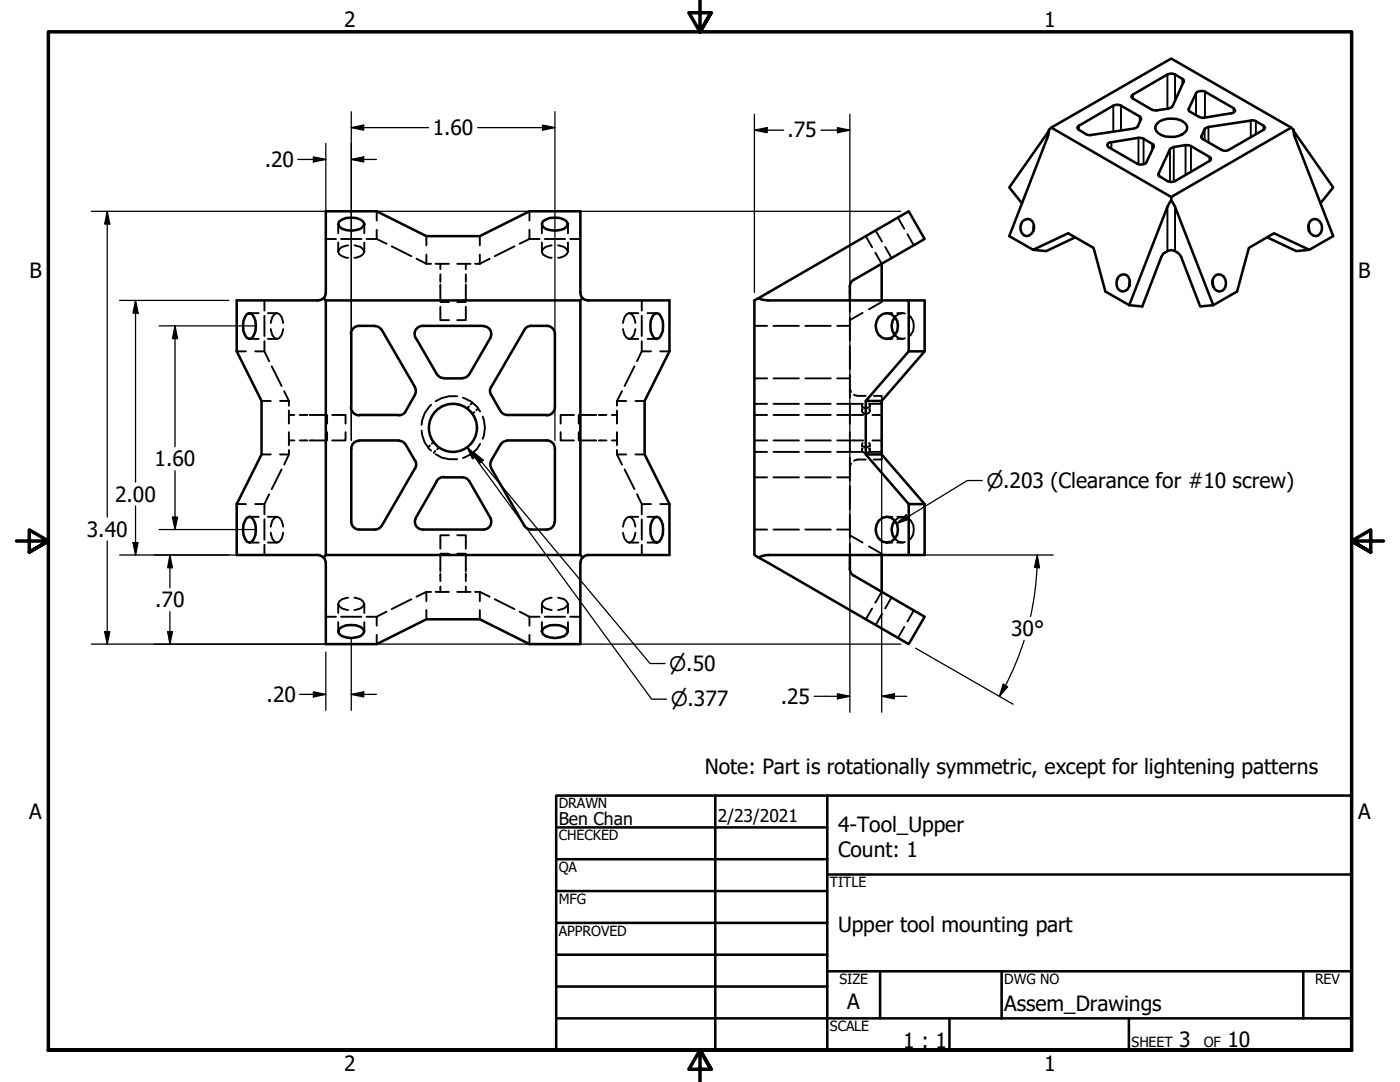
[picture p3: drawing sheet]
<svg xmlns="http://www.w3.org/2000/svg" width="279mm" height="216mm" viewBox="0 0 279 216" stroke-linecap="round" stroke-linejoin="round" font-family="sans-serif">
<!-- layer: Hidden (ANSI) -->
<g fill="none" stroke="#000" stroke-width=".38">
<path d="M52.8 59.9v2.1M65 47.7h2.1M67.5 44.7v1.8M67.5 48.4v1.8M68.1 47.7h4M69.5 49a1.96 1.96 0 0 0-2 1.2l.2 .5 .6 .4 1.2 .3M70.7 49a1.96 1.96 0 0 1 2 1.2M72.7 50.2a2.03 2.03 0 0 1-2 1.2M72.7 44.7v1.8M72.7 48.4v1.8M73.2 47.7h2M75.2 47.7l2 .9"/>
<path d="M75.2 42.2v1.8M75.2 45.8v1.9M78.2 49.1l3.9 2M83.1 51.6l2 1h.9M85.1 47.1v1.9M85.1 50.8v1.8M86.9 52.6h2.7M87.9 52.6v1.1M87.9 54.7v1.6M87.9 56.8v3.1M91.2 52.6h2.7M93 52.6v1.1"/>
<path d="M93 54.7v1.6M93 56.8v3.1M94.8 52.6h1M95.8 47.1v1.9M95.8 50.8v1.8M97.7 51.6l-1.9 1M102.7 49.1l-4 2M105.7 45.8v1.9l-2 .9M105.7 47.7h2M105.7 42.2v1.8M108.1 44.7v1.8M108.1 48.4v1.8"/>
<path d="M108.7 47.7h4.1M110.1 49a1.96 1.96 0 0 0-2 1.2l.2 .5 .6 .4 1.2 .3M111.4 49a1.96 1.96 0 0 1 1.9 1.2M113.3 50.2a2.03 2.03 0 0 1-1.9 1.2M113.3 44.7v1.8M113.3 48.4v1.8M113.8 47.7h2M128.1 59.9v2.1M169.6 59.9v2.3M172.8 47.1l1.3 2.2M174.7 50.4l1.3 2.2M174.8 46l1.2 2.2"/>
<path d="M176 59.9v.2M176.7 49.3l1.2 2.2M179.2 43.4l1.3 2.3M181.1 46.7l1.3 2.3M47.2 70.1h1.9M49.8 62.5h1.8M49.8 67.6h1.8M50.9 70.1h1.9l.9 2M52.8 63v4.1M52.8 68.1v2M53.5 62.5h1.8M53.5 67.6h1.8"/>
<path d="M54 65.7a1.96 1.96 0 0 0 1.3 1.9 2.03 2.03 0 0 0 1.2-1.9M54.2 73.1l2 3.9M55.3 62.5a1.96 1.96 0 0 0-1.3 2M55.3 62.5a2.03 2.03 0 0 1 1.2 2M56.7 78l1 2M87.9 61.2v2.7h1.7M87.9 60.3h1.7M91.2 79.1a6.4 6.4 0 0 0-4.3 1M91.2 60.3h1.8M92.4 79.4a5.6 5.6 0 0 1 3.4 2.7M93 61.2v2.7h-1.8M124.1 78l-1 2v1"/>
<path d="M124.3 64.5a2.03 2.03 0 0 1 1.2-2 1.96 1.96 0 0 1 1.3 2M124.3 65.7a2.03 2.03 0 0 0 1.2 1.9M125.5 62.5h1.9M125.5 67.6h1.9M126.6 73.1l-1.9 3.9M126.8 65.7a1.96 1.96 0 0 1-1.3 1.9M128.1 63v4.1M128.1 68.1v2M128.1 70.1l-1 2M128.1 70.1h1.8M129.2 62.5h1.9M129.2 67.6h1.9"/>
<path d="M131.8 70.1h1.8M150.6 65h2.5M150.6 75.5h2.5M154.4 65h5M154.4 75.5h5M160.7 65h5.1M160.7 75.5h5.1M167.1 65h2.5M167.1 75.5h2.5M169.6 77.4l.3 .8M169.6 63.4v4.5M169.6 69.1v4.6"/>
<path d="M169.6 74.8v4.6M170.4 78.8l.8 .2h1.6M172.1 62.4l-2.5 1.5M174.4 79h1.6v.4M176 60.1v.2l-2.6 1.4M176 79.7v.3M177 62.5h1.1M177 67.6h1.1M178.6 66.9l.7 .5 .8 .2 .5-.1M179.1 62.5h1M179.1 67.6h1M180.6 62.5h-.5l-.8 .2-.7 .5"/>
<path d="M181.5 63.1a2.76 2.76 0 0 1 0 3.9M52.2 80h1.8M52.2 90.7h1.8M53.7 98.6l-.9 2M55.9 80h1.8M55.9 90.7h1.8M56.2 93.7l-2 3.9M57.7 89.8v.9l-1 2M57.7 82.8h1M57.7 87.9h1M57.7 80v1M57.7 81.9v2.6"/>
<path d="M57.7 86.2v2.6M59.8 82.8h1.5M59.8 87.9h1.5M61.8 82.8h3.2M61.8 87.9h3.2M65.3 82.8v1.7M65.3 86.2v1.7M66.3 82.8h2.7v1.7M69 86.2v1.7h-2.7M84.1 85.9a5.5 5.5 0 0 0 1.9 4M85.8 88.9l-.4 .4M86 80.8a5.8 5.8 0 0 0-1.9 4"/>
<path d="M86.6 88.1l-.4 .4M86.9 90l-.3 .4M86.9 90.6a6.4 6.4 0 0 0 4.3 1M87.6 89.3l-.4 .4M93.6 81.1l-.4 .4M94.3 80.3l-.4 .4M94.7 82.2l-.4 .3M95.4 81.5l-.3 .4M95.8 88.6a5.4 5.4 0 0 1-3.4 2.8M96.3 83.1a5.8 5.8 0 0 1 0 4.5M111.9 86.2v1.7h2.7M114.6 82.8h-2.7v1.7"/>
<path d="M115.5 82.8v1.7M115.5 86.2v1.7M115.9 82.8h3.1M115.9 87.9h3.1M119.5 82.8h1.5M119.5 87.9h1.5M122.1 82.8h1M122.1 87.9h1M123.1 81.9v2.6M123.1 86.2v2.6M123.1 89.8v.9M123.1 80h1.9"/>
<path d="M123.1 90.7h1.9M123.1 90.7l1 2M124.7 93.7l1.9 3.9M126.8 80h1.9M126.8 90.7h1.9M127.1 98.6l1 2h1.8M150.6 82.8h2.5M150.6 87.9h2.5M150.6 95.2h2.5M150.6 80.6h2.5M150.6 90.2h2.5M154.4 82.8h5"/>
<path d="M154.4 87.9h5M154.4 95.2h5M154.4 80.6h5M154.4 90.2h5M160.7 82.8h5.1M160.7 87.9h5.1M160.7 95.2h5.1M160.7 80.6h5.1M160.7 90.2h5.1M167.1 80.6h5a.71 .71 0 0 0 .4 .8 .71 .71 0 0 0 .9-.1l.2-.4-.1-.3M167.1 82.8h2.8M167.1 95.2h2.5"/>
<path d="M167.1 90.2h5M169.6 86.2v1.7h-2.5M169.6 80.5v4M169.6 91.3v4.6M169.6 97v4.6M169.9 92.5l-.3 .8M169.9 87.9h-.3v2.3M170.2 82.8h2.1M170.2 87.9h2.1M172 80.9v.3M172 81.6v.4M172 88.8v.3"/>
<path d="M172 89.5v.4M172.1 89.5v.1a.78 .78 0 0 0 .6 .8 .78 .78 0 0 0 .9-.5l-.2-.4M172.1 88.4a.71 .71 0 0 0 .4 .8 .71 .71 0 0 0 .9-.1l.2-.3-.2-.4M172.1 81.7v.1a.73 .73 0 0 0 .7 .8 .73 .73 0 0 0 .7-.8v-.1M172.8 91.7h-1.6l-.8 .2M173.4 80.6h2.6M173.4 90.2h2.6M173.6 80.9v.3M173.6 81.6v.4M173.6 88.8v.3M173.6 89.5v.4M174.1 82.8h1.9"/>
<path d="M174.1 87.9h1.9M176 90.7v.4M176 91.4v.3h-1.6M47.2 100.6h1.9M49.8 103.1h1.8M49.8 108.3h1.8M50.9 100.6h1.9M52.8 100.6v2M52.8 103.6v4.1M52.8 108.7v2M53.5 103.1h1.8M53.5 108.3h1.8"/>
<path d="M54 106.3a1.96 1.96 0 0 0 1.3 2 2.03 2.03 0 0 0 1.2-2M55.3 103.1a1.96 1.96 0 0 0-1.3 2M55.3 103.1a2.03 2.03 0 0 1 1.2 2M69.5 119.3a1.96 1.96 0 0 0-2 1.2M70.7 119.3a1.96 1.96 0 0 1 2 1.2 2.03 2.03 0 0 1-2 1.2M82.1 119.6l-3.9 1.9M85.1 118.1h.9M85.1 118.1v1.9M85.1 118.1l-2 1M86.9 118.1h2.7M87.9 110.8v3.2M87.9 114.4v1.6"/>
<path d="M87.9 117v1.1M87.9 110.5h1.7M89.6 106.8h-1.7v2.7M91.2 106.8h1.8v2.7M91.2 110.5h1.8M91.2 118.1h2.7M93 110.8v3.2M93 114.4v1.6M93 117v1.1M94.8 118.1h1l1.9 1M95.8 118.1v1.9M98.7 119.6l4 1.9"/>
<path d="M110.1 119.3a1.96 1.96 0 0 0-2 1.2M111.4 119.3a1.96 1.96 0 0 1 1.9 1.2 2.03 2.03 0 0 1-1.9 1.2M124.3 105.1a2.03 2.03 0 0 1 1.2-2 1.96 1.96 0 0 1 1.3 2M124.3 106.3a2.03 2.03 0 0 0 1.2 2M125.5 103.1h1.9M125.5 108.3h1.9M126.8 106.3a1.96 1.96 0 0 1-1.3 2M128.1 100.6v2M128.1 103.6v4.1M128.1 108.7v2M129.2 103.1h1.9M129.2 108.3h1.9"/>
<path d="M131.8 100.6h1.8M150.6 105.7h2.5M154.4 105.7h5M160.7 105.7h5.1M167.1 105.7h2.5M169.6 102.7v4.6M169.6 108.5v2.2M169.6 106.8l2.5 1.5M173.4 109l2.6 1.6M176 110.7h.1M176 118.1l-1.3 2.2M177 103.1h1.1"/>
<path d="M177 108.3h1.1M177.9 119.2l-1.2 2.2M178.6 107.5l.7 .6 .8 .2 .5-.2M179.1 103.1h1M179.1 108.3h1M180.6 103.2l-.5-.1-.8 .2-.7 .6M181.5 103.7a2.76 2.76 0 0 1 0 3.9M65 123.1h2.1M67.5 120.5a2.03 2.03 0 0 0 2 1.2M67.5 120.5v1.8M67.5 124.1v1.9M68.1 123.1h4"/>
<path d="M72.7 120.5v1.8M72.7 124.1v1.9M73.2 123.1h2M75.2 126.7v1.8M77.2 122l-2 1.1v1.7M85.1 121.7v1.9M95.8 121.7v1.9M103.7 122l2 1.1M105.7 123.1v1.7M105.7 126.7v1.8M105.7 123.1h2M108.1 120.5a2.03 2.03 0 0 0 2 1.2"/>
<path d="M108.1 120.5v1.8M108.1 124.1v1.9M108.7 123.1h4.1M113.3 120.5v1.8M113.3 124.1v1.9M113.8 123.1h2M174.1 121.4l-1.3 2.2M176 122.5l-1.2 2.2M180.5 125.1l-1.3 2.2M182.4 121.8l-1.3 2.2"/>
</g>
<!-- layer: Visible (ANSI) -->
<g fill="none" stroke="#000" stroke-width=".51">
<path d="M225.9 19l7.1-4.1a1.62 1.62 0 0 1 1.5 0l1.7 1 .1 .2-2.3 5.1-.4 .3-2.8 .5h-.7l-4-2.3-.2-.2zM238.9 18.4a2.05 2.05 0 0 1 1.6-.1l5.7 3.3 .3 .5-.4 .4-5.8 1-1-.2-2-1.1-.1-.3zM209.4 25.9l-.2 .4-7.8 11.1 2.6 3.2M209.4 25.9l.4-.4 23.9-13.8 24 13.8 .4 .4M209.4 25.9l-.2 1-7.8 20.2 4.8 2.7M209.8 25.5l23.9 13.8M215.1 25.3l7.1-4.2a1.62 1.62 0 0 1 1.5 0l3.9 2.3 .1 .4-.8 1.6-.6 .3-8.8 1.3a4.7 4.7 0 0 1-2.4-1.3zM221.1 28.6l.3-.2 5.8-.9 1 .2 2 1.1 .1 .3-1.5 3.3a1.51 1.51 0 0 1-1.8 .3l-5.7-3.3-.3-.5zM230.9 24.6a4.5 4.5 0 0 1 5.8 .2 1.34 1.34 0 0 1-.7 2 5 5 0 0 1-4.8-.2 1.22 1.22 0 0 1-.3-2zM233.5 29.8l.8-.5 2.3-.3h.8l4 2.3 .3 .4-.3 .4-6.9 4a1.62 1.62 0 0 1-1.5 0l-1.7-1-.1-.4zM240.5 25.6l.7-.3 8.8-1.3 .4 .1 1.8 1 .3 .4-.3 .4-7 4a1.49 1.49 0 0 1-1.4 0l-4-2.3v-.4zM257.7 25.5l-24 13.8v.7"/>
<path d="M258.1 25.9l.2 .4 7.8 11.1-2.6 3.2M258.1 25.9l.2 1 7.8 20.2-4.8 2.7M64.6 59.5l.4 .4v50.8l-.4 .6M65 42.2h10.2l9.9 4.9h10.7l9.9-4.9h10.1v16.2a1.52 1.52 0 0 0 1.6 1.5h16.2v10.2l-4.9 9.9v10.7l4.9 9.9v10.1h-16.2a1.63 1.63 0 0 0-1.6 1.6v16.2h-10.1l-9.9-4.9h-10.7l-9.9 4.9h-10.2v-16.2a1.63 1.63 0 0 0-1.6-1.6h-16.2v-10.1l5-9.9v-10.7l-5-9.9v-10.2h16.2a1.52 1.52 0 0 0 1.6-1.5zM67.7 44.2a4.1 4.1 0 0 1 4.8 0l.2 .5-.2 .5a3.8 3.8 0 0 1-4.8 0l-.2-.5zM108.3 44.2a4.1 4.1 0 0 1 4.8 0l.2 .5-.2 .5a3.8 3.8 0 0 1-4.8 0l-.2-.5zM115.8 59.9v50.8l.5 .6M116.3 59.5l-.5 .4h-50.8M151.4 59.5l-.8 .4v50.8l.8 .6M151.4 59.5l.6 .3 1.4 .1h28M169.6 57.2v2.7M170.4 55.8a1.62 1.62 0 0 0-.8 1.4"/>
<path d="M170.4 55.8l14.1-8.1-3.1-5.5-30 17.3M176 52.6v7.3M204.1 44.1a1.36 1.36 0 0 1 1.7-.2 1.36 1.36 0 0 1 .6 1.6 1.59 1.59 0 0 1-2 1.5 1.99 1.99 0 0 1-.3-2.9zM206.3 45l-.1 1M223.3 55.2a1.22 1.22 0 0 1 1.3-.4 1.22 1.22 0 0 1 .8 1 1.8 1.8 0 0 1-1.3 2.4 1.8 1.8 0 0 1-.8-3zM225.5 56.1l-.1 .9M233.7 40l.8 1.3 7.6 19.6-2.6 .3-3.8-10a2.12 2.12 0 0 0-2-1.3 2.12 2.12 0 0 0-1.9 1.3l-3.8 10-2.6-.3-4.8-2.7-2.4-8.7-5-3-7 3.3 2.6 .3 5.8-2.7M233.7 40l-.7 1.3-7.6 19.6M242 56.1l.1 .9M242.3 55.2a1.36 1.36 0 0 1 1.6-.3 1.36 1.36 0 0 1 .8 1.5 1.38 1.38 0 0 1-1.8 1.6 1.97 1.97 0 0 1-.6-2.8zM252.9 47.4l5.8 2.7 2.6-.3-7-3.3-5.1 3-2.3 8.7-4.8 2.7M261.1 45l.1 1"/>
<path d="M261.4 44.2a1.4 1.4 0 0 1 1.7-.3 1.4 1.4 0 0 1 .7 1.4 1.43 1.43 0 0 1-1.7 1.7 1.91 1.91 0 0 1-.7-2.8zM49.3 62.7l.5-.2 .5 .2a4.1 4.1 0 0 1 0 4.7l-.5 .2-.5-.2a4.1 4.1 0 0 1 0-4.7zM70.1 66.6v14.6M71.7 65a1.62 1.62 0 0 0-1.7 1.6M71.7 65h3.2M74.8 65.1a1.56 1.56 0 0 1 1.4 .8l6.6 11.3M82.8 77.2a1.56 1.56 0 0 1 0 1.6M82.8 78.8l-1.8 3.2M87.2 74.7a1.56 1.56 0 0 0 1.4 .7M88.6 75.5h3.7M93.6 74.7a1.56 1.56 0 0 1-1.3 .7M96.5 65h-12.1a1.62 1.62 0 0 0-1.4 2.5l4.2 7.2"/>
<path d="M96.5 65.1a1.56 1.56 0 0 1 1.3 2.3M97.9 67.4l-4.2 7.3M98 77.2a1.62 1.62 0 0 0 0 1.6M98 78.8l1.9 3.2a1.56 1.56 0 0 0 1.4 .8M104.6 65.8l-6.6 11.4M106 65h3.2M106 65a1.62 1.62 0 0 0-1.4 .8M109.1 65a1.62 1.62 0 0 1 1.6 1.6M110.7 66.6v14.6a1.62 1.62 0 0 1-1.6 1.7M130.6 62.7l.5-.2 .5 .2a4.1 4.1 0 0 1 0 4.7l-.5 .2-.5-.2a4.1 4.1 0 0 1 0-4.7zM175.4 63.2a2.19 2.19 0 0 1 2.6-.5 2.19 2.19 0 0 1 1.2 2.3 2.19 2.19 0 0 1-1.7 2.5 2.19 2.19 0 0 1-2.6-1.5l-.1-1 .1-.9zM178.6 63.2a2.9 2.9 0 0 0 0 3.7"/>
<path d="M181.4 70.1v-10.2h3.1v10.2M70 81.2a1.62 1.62 0 0 0 1.7 1.7M70.1 89.5v14.6M71.7 87.9a1.56 1.56 0 0 0-1.6 1.6M71.7 82.8h7.9M71.7 87.9h7.9M79.6 87.9a1.56 1.56 0 0 1 1.3 .8M81 88.7l1.8 3.2M81 82.1a1.62 1.62 0 0 1-1.4 .8M82.8 93.5l-6.6 11.4M82.8 91.9a1.62 1.62 0 0 1 0 1.6M88.6 95.2a1.62 1.62 0 0 0-1.5 .8l-4.1 7.3"/>
<path d="M88.6 95.2h3.7M92.3 95.3a1.56 1.56 0 0 1 1.3 .7M93.7 96l4.1 7.3a1.56 1.56 0 0 1-1.3 2.4M101.3 87.9a1.65 1.65 0 0 0-1.4 .8l-1.8 3.2a1.56 1.56 0 0 0 0 1.6l6.5 11.4M101.3 82.8h7.9M101.3 87.9h7.9M109.1 87.9a1.62 1.62 0 0 1 1.6 1.6M110.7 89.5v14.6M172.8 80v10.7h3.2v-10.7l8.5-9.9h-3.1l-8.6 9.9h3.2M172.8 90.7l8.6 9.9h3.1M176 90.7l8.5 9.9M49.3 103.3l.5-.2 .5 .2a4.1 4.1 0 0 1 0 4.8l-.5 .2-.5-.2a4.1 4.1 0 0 1 0-4.8z"/>
<path d="M65 110.7h50.8M70.1 104.1a1.56 1.56 0 0 0 1.6 1.6M71.7 105.7h3.2M76.2 104.9a1.56 1.56 0 0 1-1.4 .8M83 103.3a1.56 1.56 0 0 0 1.4 2.4h12.1M104.7 104.9a1.56 1.56 0 0 0 1.3 .8M106 105.7h3.2M110.7 104.1a1.56 1.56 0 0 1-1.6 1.6M130.6 103.3l.5-.2 .5 .2a4.1 4.1 0 0 1 0 4.8l-.5 .2-.5-.2a4.1 4.1 0 0 1 0-4.8zM151.4 111.3l30 17.2 3.1-5.4-14.1-8.2M169.6 113.5a1.62 1.62 0 0 0 .8 1.4M169.6 110.7v2.8"/>
<path d="M175.4 103.9a2.19 2.19 0 0 1 2.6-.5 2.19 2.19 0 0 1 1.2 2.3 2.19 2.19 0 0 1-1.7 2.5 2.19 2.19 0 0 1-2.6-1.5l-.1-1 .1-1zM176 110.7v7.4M178.6 103.9a2.9 2.9 0 0 0 0 3.6M181.4 100.6v10.1M184.5 100.6v10.1h-31.1l-.7 .1-1.3 .5M67.7 125.5a4.1 4.1 0 0 1 4.8 0l.2 .5-.2 .5a3.8 3.8 0 0 1-4.8 0l-.2-.5zM108.3 125.5a4.1 4.1 0 0 1 4.8 0l.2 .5-.2 .5a3.8 3.8 0 0 1-4.8 0l-.2-.5z"/>
<circle cx="90.4" cy="85.4" r="4.8"/>
</g>
<!-- layer: Visible Narrow (ANSI) -->
<g fill="none" stroke="#000" stroke-width=".38">
<path d="M226.1 18.9v.8M233 14.9v6.8M234.5 14.9v5.2M236 15.7v1.2M238.7 18.6v4.4M240.5 18.3v5.1M209 26.5v.9M215.3 25.1v.8M221.8 28.4v1.3M222.2 21.1v5.2M223.7 21.1v4.9M227.2 27.5v5.3"/>
<path d="M227.5 23.2v1.2M228.2 27.7v5.1M229.9 28.7v1.1M231.2 34.7v.3M233.5 29.8v6.5M234.3 29.3v6.9M236.6 29v5.9M237.2 21.7v.3M237.7 29.1v5.2M239.8 27.2v.3M240.4 25.8v2.1M241.2 25.3v3.1"/>
<path d="M241.4 31.3v.8M246.2 21.6v.9M249.6 24.1v3.3M250.6 24.2v2.6M252.2 25.1v.8M258.4 26.5v.9M233 41.3v8.8M234.5 41.3v8.8"/>
</g>
<!-- layer: Border (ANSI) -->
<path d="M139.7 0v6.3l-2.2-3.8h4.4l-2.2 3.8 2.2-3.8M3.3 107.9h6.4l-3.9-2.2v4.5l3.9-2.3-3.9 2.3M276.1 107.9h-6.4l3.9-2.2v4.5l-3.9-2.3 3.9 2.3M9.7 209.5v-203.2h260v203.2h-260h260M141.9 213.4l-2.2-3.9 2.2 3.9h-4.4l2.2-3.9v6.4" fill="none" stroke="#000" stroke-width=".7"/>
<!-- layer: Title (ANSI) -->
<g fill="none" stroke="#000" stroke-width=".51">
<path d="M111 158.8h158.7v50.7h-158.7zM142.7 158.8v50.7M165.1 158.8v50.7M111 165.1h54.1M111 171.4h54.1M111 177.8h54.1M165.1 174.5h104.6M111 184.1h54.1M111 190.5h54.1M111 196.8h54.1M165.1 193.8h104.6M175.6 193.8v9.4"/>
<path d="M199.9 193.8v9.4M260.1 193.8v9.4M111 203.2h158.7M189.5 203.2v6.3M225.3 203.2v6.3"/>
</g>
<!-- layer: Dimension (ANSI) -->
<g fill="none" stroke="#000" stroke-width=".25">
<path d="M59.4 31.8h5.6M62.5 31.3l2.5 .5-2.5 .5zM65 28.6v29.8M70.1 25.5l2.5-.5v1zM70.1 31.8l2.5-.5v1zM70.1 25.5h15.4M70.1 22.3v65.6M70.1 31.8h5M95.3 25.5h15.4M108.3 25l2.4 .5-2.4 .5zM110.7 22.3v65.6M150.6 26l2.5-.5v1z"/>
<path d="M150.6 26h5.8M150.6 22.8v35.6M163.8 26h5.8M167.1 25.5l2.5 .5-2.5 .5zM169.6 22.8v63.5M18.2 42.2h161.6M21.4 42.2l.5 2.5h-1zM21.4 42.2v61M23.9 59.9h21.8M27.1 59.9l.5 2.6h-1.1zM27.1 59.9v36.3M31.7 65h19.5"/>
<path d="M34.9 65l.5 2.6h-1zM34.9 65v24.2M34.9 93.9v11.8M93.2 89.2l1.9 1.7-.8 .7zM93.2 89.2l36.8 50.3h3M94.5 90.2l2 1.6-.8 .7zM94.5 90.2l35.2 42.2h3M169.6 89.5v52.6M176 89.5v52.6M196 95.9h-3l-14.1 8.6M21.4 107.9v20.6M23.9 110.7h39.5"/>
<path d="M26.5 108.3h1.1l-.5 2.4zM27.1 101v9.7M31.7 105.7h19.5M33.9 110.7l.5 2.6h-.9zM33.9 110.7v6.6M34.4 103.2h1l-.5 2.5zM178.9 104.5l1.9-1.8 .6 .9zM182.9 110.7h27.3M207 110.7l.5 2.6-1.1-.1zM207 110.7a56.4 56.4 0 0 1-1.3 12.3M18.2 128.5h161.6M20.9 126h1l-.5 2.5z"/>
<path d="M33.5 126h.9l-.5 2.5zM33.9 122v6.5M59.8 138.6h5.2M62.5 138l2.5 .6-2.5 .5zM65 130.1v11.6M70.1 138.6l2.5-.6v1.1zM70.1 127.6v14.1M70.1 138.6h5M162.5 138.9h7.1M167.1 138.4l2.5 .5-2.5 .5zM176 138.9l2.5-.5v1zM176 138.9h5"/>
<path d="M182.8 129.3l19.4 11.2M200.2 136.5l.9 .5-1.6 1.9zM200.7 136.8l-1.2 2.1M204.4 127.8l-1.7 4.6-2 4.4"/>
</g>
<g fill="#000">
<path d="M62.5 31.3l2.5 .5-2.5 .5z" fill-rule="evenodd"/>
<path d="M70.1 25.5l2.5-.5v1z" fill-rule="evenodd"/>
<path d="M70.1 31.8l2.5-.5v1z" fill-rule="evenodd"/>
<path d="M108.3 25l2.4 .5-2.4 .5z" fill-rule="evenodd"/>
<path d="M150.6 26l2.5-.5v1z" fill-rule="evenodd"/>
<path d="M167.1 25.5l2.5 .5-2.5 .5z" fill-rule="evenodd"/>
<path d="M21.4 42.2l.5 2.5h-1z" fill-rule="evenodd"/>
<path d="M27.1 59.9l.5 2.6h-1.1z" fill-rule="evenodd"/>
<path d="M34.9 65l.5 2.6h-1z" fill-rule="evenodd"/>
<path d="M93.2 89.2l1.9 1.7-.8 .7z" fill-rule="evenodd"/>
<path d="M94.5 90.2l2 1.6-.8 .7z" fill-rule="evenodd"/>
<path d="M26.5 108.3h1.1l-.5 2.4z" fill-rule="evenodd"/>
<path d="M33.9 110.7l.5 2.6h-.9z" fill-rule="evenodd"/>
<path d="M34.4 103.2h1l-.5 2.5z" fill-rule="evenodd"/>
<path d="M178.9 104.5l1.9-1.8 .6 .9z" fill-rule="evenodd"/>
<path d="M207 110.7l.5 2.6-1.1-.1z" fill-rule="evenodd"/>
<path d="M20.9 126h1l-.5 2.5z" fill-rule="evenodd"/>
<path d="M33.5 126h.9l-.5 2.5z" fill-rule="evenodd"/>
<path d="M62.5 138l2.5 .6-2.5 .5z" fill-rule="evenodd"/>
<path d="M70.1 138.6l2.5-.6v1.1z" fill-rule="evenodd"/>
<path d="M167.1 138.4l2.5 .5-2.5 .5z" fill-rule="evenodd"/>
<path d="M176 138.9l2.5-.5v1z" fill-rule="evenodd"/>
<path d="M200.2 136.5l.9 .5-1.6 1.9z" fill-rule="evenodd"/>
</g>
<g font-size="4.2">
<text x="68.7" y="5.3">2</text>
<text x="208.4" y="5.3">1</text>
<text x="86.4" y="27">1.60</text>
<text x="157.2" y="27.4">.75</text>
<text x="52.8" y="33.3">.20</text>
<text x="5.9" y="55.5">B</text>
<text x="271.1" y="55.5">B</text>
<text x="30.9" y="93">1.60</text>
<text x="23" y="100.1">2.00</text>
<text x="17.3" y="107.1">3.40</text>
<text x="31" y="121.2">.70</text>
<text x="201.8" y="126.9">30°</text>
<text x="53.2" y="140.1">.20</text>
<text x="155.8" y="140.5">.25</text>
<text x="140.7" y="154.4">Note: Part is rotationally symmetric, except for lightening patterns</text>
<text x="5.8" y="163.4">A</text>
<text x="167.3" y="165.9">4-Tool_Upper</text>
<text x="271" y="163.4">A</text>
<text x="167.3" y="170.9">Count: 1</text>
<text x="167.3" y="186">Upper tool mounting part</text>
<text x="169.1" y="201.3">A</text>
<text x="200.4" y="201.8">Assem_Drawings</text>
<text x="180.3" y="209">1 : 1</text>
<text x="235.3" y="209">3</text>
<text x="245" y="209">10</text>
<text x="68.7" y="213.6">2</text>
<text x="208.4" y="213.6">1</text>
</g>
<g font-size="4">
<text x="196.8" y="97.4">⌀.203 (Clearance for #10 screw)</text>
<text x="133.5" y="133.9">⌀.50</text>
<text x="133.9" y="141">⌀.377</text>
</g>
<g font-size="3.5">
<text x="111.5" y="164.5">Ben Chan</text>
<text x="143.3" y="164">2/23/2021</text>
</g>
<g font-size="2.8">
<text x="111.5" y="161.3">DRAWN</text>
<text x="111.5" y="167.7">CHECKED</text>
<text x="111.5" y="174.1">QA</text>
<text x="165.6" y="177">TITLE</text>
<text x="111.5" y="180.4">MFG</text>
<text x="111.5" y="186.8">APPROVED</text>
<text x="167.5" y="196.4">SIZE</text>
<text x="200.4" y="196.4">DWG NO</text>
<text x="262.4" y="196.3">REV</text>
<text x="165.6" y="205.8">SCALE</text>
<text x="225.8" y="209">SHEET</text>
<text x="240.2" y="209">OF</text>
</g>
</svg>
